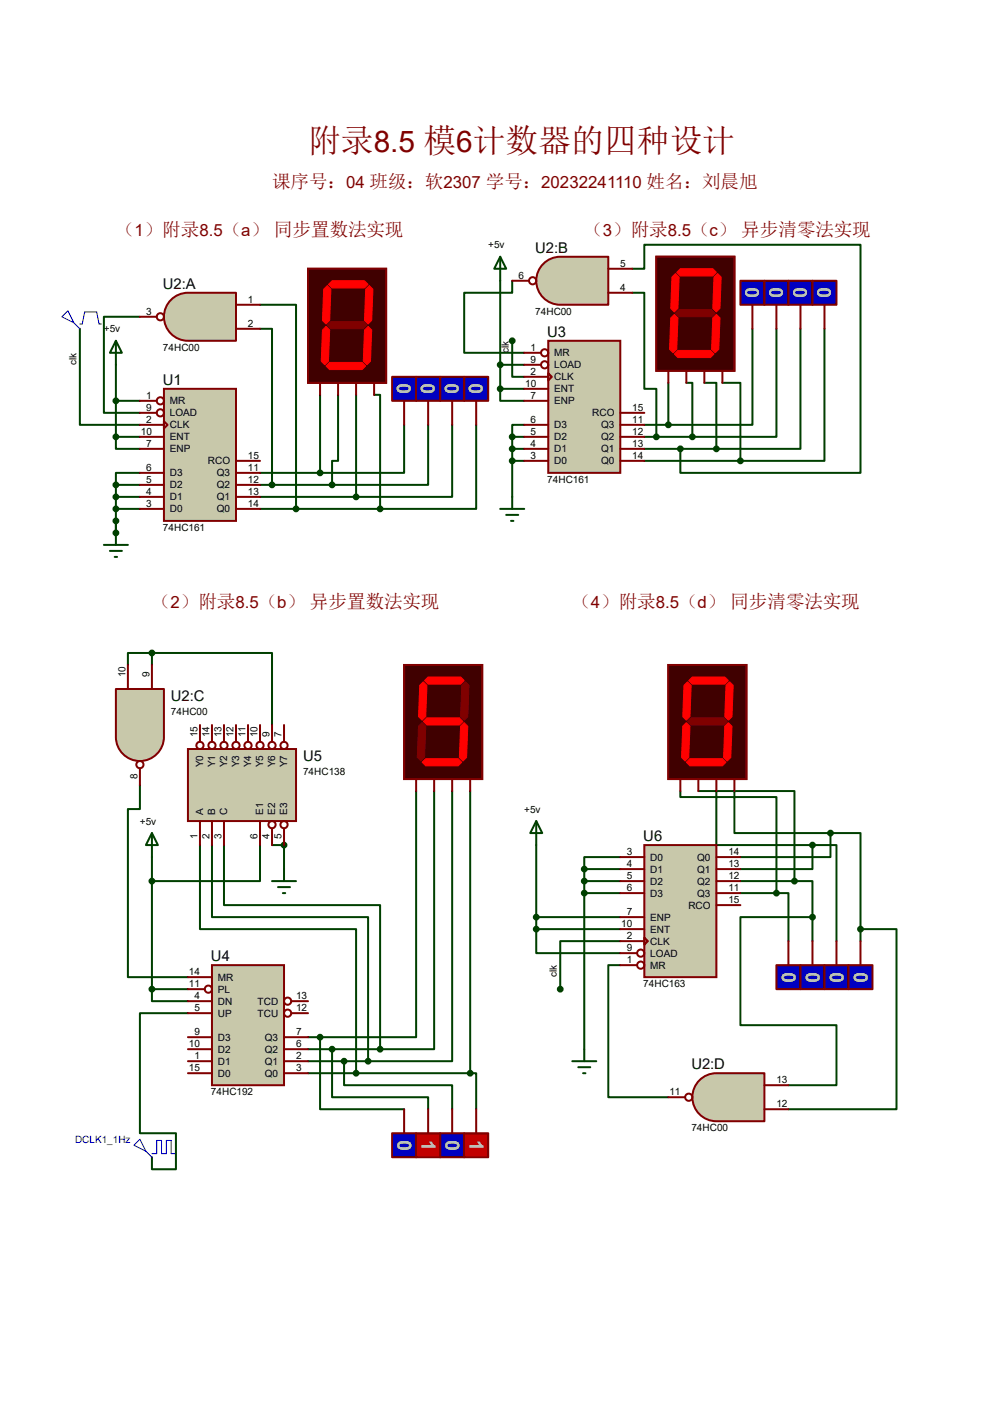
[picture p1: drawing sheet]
<svg xmlns="http://www.w3.org/2000/svg" width="210mm" height="297mm" viewBox="0 0 210 297" stroke-linecap="round" stroke-linejoin="round" font-family="sans-serif">
<g fill="none" stroke="#004000" stroke-width=".42">
<path d="M105.8 59.4v22.9M16.9 69.6v20.3h12.7M24.5 77.2v15.2M29.6 67h-7.6v20.3h7.6M55 64.5h7.6v43.2M55 69.6h2.5v33M105.8 77.2h5.1M24.5 92.4v2.6h5.1M24.5 84.8h5.1M24.5 92.4h5.1M67.7 83.5v16.5M71.5 83.5v14h-1.3v5.1"/>
<path d="M75.3 83.5v21.6M79.1 83.5h1.3v24.2M85.5 89.9v10.1h-17.8M90.6 89.9v12.7h-20.4M95.6 89.9v15.2h-20.3M100.7 89.9v17.8h-20.3M105.8 82.3v2.5h5.1M105.8 82.3h5.1M108.3 92.4h2.6M108.3 92.4v2.6h2.6M110.9 89.9h-2.6v2.5M24.5 102.6v5.1h5.1"/>
<path d="M24.5 102.6h5.1M24.5 105.1h5.1M29.6 100h-5.1v2.6M55 102.6h15.2M55 105.1h20.3M55 107.7h25.4M55 100h12.7"/>
</g>
<circle cx="24.5" cy="112.7" r=".21" fill="#004000"/>
<g fill="none" stroke="#004000" stroke-width=".42">
<path d="M108.3 59.4v2.5h-10.1v12.7h12.7M133.7 56.9h2.6v-5.1h45.7v48.2h-38.1v-5M108.3 72.1v7.6h2.6M133.7 61.9h2.6v20.4h2.5v10.1M159.1 69.6v20.3h-17.7M164.2 69.6v22.8h-17.8M169.3 69.6v25.4h-17.8M174.4 69.6v27.9h-17.8M108.3 97.5h2.6M108.3 95v10.1M136.3 97.5h20.3M136.3 89.9h5.1"/>
<path d="M136.3 92.4h10.1M136.3 95h15.2M141.4 81v8.9M145.2 81h1.2v11.4M149 81h2.5v14M152.8 81h3.8v16.5M24.5 107.7v5M29.6 166.1v5.1h-2.5v35.5h12.7M42.3 178.8v17.8h33v30.4M44.8 178.8v15.2h33.1v30.5M47.4 178.8v12.7h33v30.5M55 178.8v7.6h-22.9"/>
<path d="M57.5 178.8h2.6v5.1M88 167.3v52.1h-20.3M91.8 167.3v54.7h-11.4M95.6 167.3v57.2h-17.7M99.4 167.3v59.7M32.1 181.3v28M32.1 209.3v2.5h7.7M32.1 209.3h7.7M39.8 214.3h-10.2v25.4h7.6v7.7h-5.1v-2.6M65.2 219.4h2.5M67.7 219.4v15.3h17.8M65.2 222h15.2"/>
<path d="M65.2 224.5h12.7M65.2 227h34.2M70.2 222v10.1h20.4v2.6M72.8 224.5v5.1h22.8v5.1M99.4 227h1.3v7.7"/>
</g>
<circle cx="60.1" cy="178.8" r=".21" fill="#004000"/>
<g fill="none" stroke="#004000" stroke-width=".42">
<path d="M32.1 138.1h25.4v15.3M32.1 138.1h-5v2.6M32.1 138.1v2.6M113.4 178.8v17.8M143.9 167.3v1.3h20.3v20.3M147.7 167.3h20.3v19.1M151.5 167.3v11.5h20.3M155.3 167.3v8.9h20.3M171.8 178.8v5.1h-15.2M171.8 178.8h5.1v20.3M175.6 176.2v5.1h-19M175.6 176.2h6.4v20.4"/>
<path d="M113.4 196.6v5h17.8M113.4 194h17.8M113.4 196.6h17.8M123.6 183.9h7.6M123.6 183.9v38.1M123.6 186.4h7.6M123.6 188.9h7.6M131.2 181.3h-7.6v2.6M131.2 199.1h-12.7v10.2M156.6 186.4h11.4M156.6 188.9h7.6M164.2 188.9h2.6v10.2"/>
<path d="M168 186.4h3.8v7.6M171.8 194h-15.2v22.9h20.3v12.7h-10.1M171.8 194v5.1M182 196.6h7.6v38.1h-22.8M182 196.6v2.5M131.2 204.2h-2.5v27.9h12.7"/>
</g>
<path d="M34.7 82.3h15.2v27.9h-15.2z" fill="#c8c8aa" stroke="#800000" stroke-width=".42"/>
<g fill="none" stroke="#800000" stroke-width=".42">
<path d="M29.6 95h5.1M29.6 92.4h5.1M29.6 89.9h5.1M29.6 87.3h3.5M29.6 84.8h3.5M34.7 89.1l.7 .8-.7 .7zM49.9 97.5h5.1M29.6 107.7h5.1M29.6 105.1h5.1M29.6 102.6h5.1M29.6 100h5.1M49.9 107.7h5.1"/>
<path d="M49.9 105.1h5.1M49.9 102.6h5.1M49.9 100h5.1"/>
<circle cx="33.9" cy="87.3" r=".76"/>
<circle cx="33.9" cy="84.8" r=".76"/>
</g>
<path d="M35.9 63.7a5.1 5.1 0 0 1 3.9-1.8h10.1v10.2h-10.1a5.1 5.1 0 0 1-4.7-2.9 5.1 5.1 0 0 1 .8-5.5z" fill="#c8c8aa" stroke="#800000" stroke-width=".42"/>
<g fill="none" stroke="#800000" stroke-width=".42">
<path d="M29.6 67h3.5M49.9 64.5h5.1M49.9 69.6h5.1"/>
<circle cx="33.9" cy="67" r=".76"/>
</g>
<path d="M65.2 56.9h16.5v24.1h-16.5z" fill="#400000" stroke="#800000" stroke-width=".42"/>
<g fill="#f00" stroke="#f00" stroke-width=".21">
<path d="M69.5 60.2l.7-.8h6.9l.8 .8-.8 .7h-6.9z"/>
<path d="M77.3 61.2l.8-.8 .8 .8-.3 6.6-.7 .7-.8-.7z"/>
<path d="M68.5 61.2l.7-.8 .8 .8-.3 6.6-.7 .7-.8-.7z"/>
<path d="M77.9 69l.7 .8-.2 6.6-.8 .8-.8-.8 .3-6.6z"/>
<path d="M69.7 76.7h6.9l.7 .7-.7 .8h-6.9l-.7-.8z"/>
<path d="M69 69l.7 .8-.2 6.6-.8 .8-.8-.8 .3-6.6z"/>
</g>
<path d="M69.2 68.8l.8-.8h6.8l.8 .8-.8 .8h-6.8z" fill="#800000" stroke="#800000" stroke-width=".21"/>
<path d="M67.7 81v2.5M71.5 81v2.5M75.3 81v2.5M79.1 81v2.5" fill="none" stroke="#800000" stroke-width=".42"/>
<path d="M82.9 79.7h5.1v5.1h-5.1z" fill="#0000c0" stroke="#800000" stroke-width=".42"/>
<path d="M85.5 84.8v5.1" fill="none" stroke="#800000" stroke-width=".42"/>
<path d="M88 79.7h5.1v5.1h-5.1z" fill="#0000c0" stroke="#800000" stroke-width=".42"/>
<path d="M90.6 84.8v5.1" fill="none" stroke="#800000" stroke-width=".42"/>
<path d="M93.1 79.7h5.1v5.1h-5.1z" fill="#0000c0" stroke="#800000" stroke-width=".42"/>
<path d="M95.6 84.8v5.1" fill="none" stroke="#800000" stroke-width=".42"/>
<path d="M98.2 79.7h5.1v5.1h-5.1z" fill="#0000c0" stroke="#800000" stroke-width=".42"/>
<path d="M100.7 84.8v5.1" fill="none" stroke="#800000" stroke-width=".42"/>
<path d="M13.1 67l1.3-1.3 1.2 2.6zM15.6 68.3l1.3 1.3M16.9 68.5h.5l.5-2.5h2.5l.6 2.5h.5" fill="none" stroke="#0000c0" stroke-width=".21"/>
<path d="M24.5 72.1l1.3 2.5h-2.6zM24.5 72.1v5.1M22 115.3h5.1M23.2 116.5h2.6M24.3 117.8h.5M24.5 112.7v2.6" fill="none" stroke="#004000" stroke-width=".42"/>
<g fill="#004000" stroke="#004000" stroke-width=".42">
<circle cx="24.5" cy="84.8" r=".51"/>
<circle cx="24.5" cy="92.4" r=".51"/>
<circle cx="24.5" cy="102.6" r=".51"/>
<circle cx="24.5" cy="105.1" r=".51"/>
<circle cx="24.5" cy="107.7" r=".51"/>
<circle cx="67.7" cy="100" r=".51"/>
<circle cx="75.3" cy="105.1" r=".51"/>
<circle cx="80.4" cy="107.7" r=".51"/>
<circle cx="70.2" cy="102.6" r=".51"/>
<circle cx="62.6" cy="107.7" r=".51"/>
<circle cx="57.5" cy="102.6" r=".51"/>
</g>
<path d="M116 72.1h15.2v27.9h-15.2z" fill="#c8c8aa" stroke="#800000" stroke-width=".42"/>
<g fill="none" stroke="#800000" stroke-width=".42">
<path d="M110.9 79.7h5.1M110.9 77.2h3.5M110.9 74.6h3.5M116 79l.7 .7-.7 .8zM110.9 97.5h5.1M110.9 95h5.1M110.9 92.4h5.1M110.9 89.9h5.1M110.9 84.8h5.1M110.9 82.3h5.1M131.2 97.5h5.1M131.2 95h5.1"/>
<path d="M131.2 92.4h5.1M131.2 89.9h5.1M131.2 87.3h5.1"/>
<circle cx="115.2" cy="77.2" r=".76"/>
<circle cx="115.2" cy="74.6" r=".76"/>
</g>
<path d="M138.8 54.3h16.5v24.1h-16.5z" fill="#400000" stroke="#800000" stroke-width=".42"/>
<g fill="#f00" stroke="#f00" stroke-width=".21">
<path d="M143.1 57.6l.8-.7h6.8l.8 .7-.8 .8h-6.8z"/>
<path d="M151 58.6l.8-.7 .7 .7-.2 6.6-.8 .8-.8-.8z"/>
<path d="M142.1 58.6l.8-.7 .7 .7-.2 6.6-.8 .8-.7-.8z"/>
<path d="M150.7 67.3l.8-.8 .8 .8-.3 6.6-.7 .7-.8-.7z"/>
<path d="M142.6 74.9l.8-.8h6.8l.8 .8-.8 .7h-6.8z"/>
<path d="M142.6 66.5l.8 .8-.3 6.6-.7 .7-.8-.7 .3-6.6z"/>
</g>
<path d="M142.9 66.3l.7-.8h6.9l.8 .8-.8 .7h-6.9z" fill="#800000" stroke="#800000" stroke-width=".21"/>
<path d="M141.4 78.4v2.6M145.2 78.4v2.6M149 78.4v2.6M152.8 78.4v2.6" fill="none" stroke="#800000" stroke-width=".42"/>
<path d="M156.6 59.4h5.1v5.1h-5.1z" fill="#0000c0" stroke="#800000" stroke-width=".42"/>
<path d="M159.1 64.5v5.1" fill="none" stroke="#800000" stroke-width=".42"/>
<path d="M161.7 59.4h5.1v5.1h-5.1z" fill="#0000c0" stroke="#800000" stroke-width=".42"/>
<path d="M164.2 64.5v5.1" fill="none" stroke="#800000" stroke-width=".42"/>
<path d="M166.8 59.4h5v5.1h-5z" fill="#0000c0" stroke="#800000" stroke-width=".42"/>
<path d="M169.3 64.5v5.1" fill="none" stroke="#800000" stroke-width=".42"/>
<path d="M171.8 59.4h5.1v5.1h-5.1z" fill="#0000c0" stroke="#800000" stroke-width=".42"/>
<path d="M174.4 64.5v5.1" fill="none" stroke="#800000" stroke-width=".42"/>
<path d="M105.8 54.3l1.3 2.6h-2.6zM105.8 54.3v5.1M105.8 107.7h5.1M107.1 108.9h2.5M108.1 110.2h.5M108.3 105.1v2.6" fill="none" stroke="#004000" stroke-width=".42"/>
<g fill="#004000" stroke="#004000" stroke-width=".42">
<circle cx="105.8" cy="77.2" r=".51"/>
<circle cx="105.8" cy="82.3" r=".51"/>
<circle cx="108.3" cy="92.4" r=".51"/>
<circle cx="108.3" cy="95" r=".51"/>
<circle cx="24.5" cy="112.7" r=".51"/>
<circle cx="24.5" cy="110.2" r=".51"/>
<circle cx="108.3" cy="97.5" r=".51"/>
<circle cx="141.4" cy="89.9" r=".51"/>
<circle cx="146.4" cy="92.4" r=".51"/>
<circle cx="151.5" cy="95" r=".51"/>
<circle cx="156.6" cy="97.5" r=".51"/>
<circle cx="108.3" cy="72.1" r=".51"/>
</g>
<path d="M115.2 55.5a5.1 5.1 0 0 1 3.3-1.2h10.2v10.2h-10.2a5.1 5.1 0 0 1-4.8-3.4 5.1 5.1 0 0 1 1.5-5.6z" fill="#c8c8aa" stroke="#800000" stroke-width=".42"/>
<g fill="none" stroke="#800000" stroke-width=".42">
<path d="M108.3 59.4h3.6M128.7 56.9h5M128.7 61.9h5"/>
<circle cx="112.6" cy="59.4" r=".76"/>
</g>
<g fill="#004000" stroke="#004000" stroke-width=".42">
<circle cx="138.8" cy="92.4" r=".51"/>
<circle cx="143.9" cy="95" r=".51"/>
</g>
<path d="M44.8 204.2h15.3v25.4h-15.3z" fill="#c8c8aa" stroke="#800000" stroke-width=".42"/>
<g fill="none" stroke="#800000" stroke-width=".42">
<path d="M39.8 219.4h5M39.8 214.3h5M39.8 211.8h5M39.8 209.3h3.5M39.8 206.7h5M60.1 219.4h5.1M61.6 214.3h3.6M61.6 211.8h3.6M39.8 227h5M39.8 224.5h5M39.8 222h5M60.1 227h5.1"/>
<path d="M60.1 224.5h5.1M60.1 222h5.1"/>
<circle cx="44.1" cy="209.3" r=".76"/>
<circle cx="60.8" cy="214.3" r=".76"/>
<circle cx="60.8" cy="211.8" r=".76"/>
</g>
<path d="M28.3 242.3l1.3-1.3 1.3 2.5zM30.9 243.5l1.2 1.3M32.1 244.1h1v-2.8h1.1v2.8h1v-2.8h1v2.8h.8" fill="none" stroke="#0000c0" stroke-width=".21"/>
<path d="M32.1 176.2l1.3 2.6h-2.5zM32.1 176.2v5.1" fill="none" stroke="#004000" stroke-width=".42"/>
<circle cx="32.1" cy="209.3" r=".51" fill="#004000" stroke="#004000" stroke-width=".42"/>
<path d="M85.5 140.7h16.5v24.1h-16.5z" fill="#400000" stroke="#800000" stroke-width=".42"/>
<g fill="#f00" stroke="#f00" stroke-width=".21">
<path d="M89.8 144l.8-.8h6.8l.8 .8-.8 .7h-6.8z"/>
<path d="M89.5 152.6l.8-.8h6.9l.7 .8-.7 .8h-6.9z"/>
<path d="M89.5 144.2l.8 .8-.3 6.6-.7 .8-.8-.8 .3-6.6z"/>
<path d="M97.4 153.6l.8-.7 .7 .7-.2 6.6-.8 .8-.7-.8z"/>
<path d="M90 160.5h6.9l.8 .7-.8 .8h-6.9l-.7-.8z"/>
</g>
<g fill="#800000" stroke="#800000" stroke-width=".21">
<path d="M98.4 144.2l.8 .8-.3 6.6-.7 .8-.8-.8 .3-6.6z"/>
<path d="M88.5 153.6l.8-.7 .7 .7-.2 6.6-.8 .8-.7-.8z"/>
</g>
<path d="M88 164.8v2.5M91.8 164.8v2.5M95.6 164.8v2.5M99.4 164.8v2.5" fill="none" stroke="#800000" stroke-width=".42"/>
<path d="M82.9 239.7h5.1v5.1h-5.1z" fill="#0000c0" stroke="#800000" stroke-width=".42"/>
<path d="M85.5 234.7v5" fill="none" stroke="#800000" stroke-width=".42"/>
<path d="M88 239.7h5.1v5.1h-5.1z" fill="#c00000" stroke="#800000" stroke-width=".42"/>
<path d="M90.6 234.7v5" fill="none" stroke="#800000" stroke-width=".42"/>
<path d="M93.1 239.7h5.1v5.1h-5.1z" fill="#0000c0" stroke="#800000" stroke-width=".42"/>
<path d="M95.6 234.7v5" fill="none" stroke="#800000" stroke-width=".42"/>
<path d="M98.2 239.7h5.1v5.1h-5.1z" fill="#c00000" stroke="#800000" stroke-width=".42"/>
<path d="M100.7 234.7v5" fill="none" stroke="#800000" stroke-width=".42"/>
<g fill="#004000" stroke="#004000" stroke-width=".42">
<circle cx="67.7" cy="219.4" r=".51"/>
<circle cx="70.2" cy="222" r=".51"/>
<circle cx="72.8" cy="224.5" r=".51"/>
<circle cx="99.4" cy="227" r=".51"/>
<circle cx="75.3" cy="227" r=".51"/>
<circle cx="77.9" cy="224.5" r=".51"/>
<circle cx="80.4" cy="222" r=".51"/>
<circle cx="32.1" cy="186.4" r=".51"/>
<circle cx="60.1" cy="178.8" r=".51"/>
</g>
<path d="M57.5 186.4h5.1M58.8 187.7h2.5M59.8 188.9h.5M60.1 183.9v2.5" fill="none" stroke="#004000" stroke-width=".42"/>
<path d="M24.5 145.8h10.2v10.1a5.1 5.1 0 0 1-5.1 5.1 5.1 5.1 0 0 1-5.1-5.1z" fill="#c8c8aa" stroke="#800000" stroke-width=".42"/>
<g fill="none" stroke="#800000" stroke-width=".42">
<path d="M27.1 140.7v5.1M32.1 140.7v5.1M29.6 162.5v3.6"/>
<circle cx="29.6" cy="161.8" r=".76"/>
</g>
<path d="M39.8 158.5h22.8v15.2h-22.8z" fill="#c8c8aa" stroke="#800000" stroke-width=".42"/>
<g fill="none" stroke="#800000" stroke-width=".42">
<path d="M42.3 153.4v3.5M44.8 153.4v3.5M47.4 153.4v3.5M49.9 153.4v3.5M52.5 153.4v3.5M55 153.4v3.5M57.5 153.4v3.5M60.1 153.4v3.5M42.3 173.7v5.1M44.8 173.7v5.1M47.4 173.7v5.1M55 173.7v5.1"/>
<path d="M57.5 175.2v3.6M60.1 175.2v3.6"/>
<circle cx="42.3" cy="157.7" r=".76"/>
<circle cx="44.8" cy="157.7" r=".76"/>
<circle cx="47.4" cy="157.7" r=".76"/>
<circle cx="49.9" cy="157.7" r=".76"/>
<circle cx="52.5" cy="157.7" r=".76"/>
<circle cx="55" cy="157.7" r=".76"/>
<circle cx="57.5" cy="157.7" r=".76"/>
<circle cx="60.1" cy="157.7" r=".76"/>
<circle cx="57.5" cy="174.5" r=".76"/>
<circle cx="60.1" cy="174.5" r=".76"/>
</g>
<circle cx="32.1" cy="138.1" r=".51" fill="#004000" stroke="#004000" stroke-width=".42"/>
<path d="M136.3 178.8h15.2v27.9h-15.2z" fill="#c8c8aa" stroke="#800000" stroke-width=".42"/>
<g fill="none" stroke="#800000" stroke-width=".42">
<path d="M131.2 181.3h5.1M131.2 183.9h5.1M131.2 186.4h5.1M131.2 188.9h5.1M131.2 194h5.1M131.2 196.6h5.1M131.2 199.1h5.1M136.3 198.3l.7 .8-.7 .8zM151.5 181.3h5.1M151.5 183.9h5.1M151.5 186.4h5.1M151.5 188.9h5.1"/>
<path d="M151.5 191.5h5.1M131.2 201.6h3.5M131.2 204.2h3.5"/>
<circle cx="135.5" cy="201.6" r=".76"/>
<circle cx="135.5" cy="204.2" r=".76"/>
</g>
<path d="M121 224.5h5.1M122.3 225.8h2.5M123.3 227h.5M123.6 222v2.5" fill="none" stroke="#004000" stroke-width=".42"/>
<g fill="#004000" stroke="#004000" stroke-width=".42">
<circle cx="123.6" cy="183.9" r=".51"/>
<circle cx="123.6" cy="186.4" r=".51"/>
<circle cx="123.6" cy="188.9" r=".51"/>
</g>
<path d="M164.2 204.2h5.1v5.1h-5.1z" fill="#0000c0" stroke="#800000" stroke-width=".42"/>
<path d="M166.8 199.1v5.1" fill="none" stroke="#800000" stroke-width=".42"/>
<path d="M169.3 204.2h5.1v5.1h-5.1z" fill="#0000c0" stroke="#800000" stroke-width=".42"/>
<path d="M171.8 199.1v5.1" fill="none" stroke="#800000" stroke-width=".42"/>
<path d="M174.4 204.2h5.1v5.1h-5.1z" fill="#0000c0" stroke="#800000" stroke-width=".42"/>
<path d="M176.9 199.1v5.1" fill="none" stroke="#800000" stroke-width=".42"/>
<path d="M179.5 204.2h5v5.1h-5z" fill="#0000c0" stroke="#800000" stroke-width=".42"/>
<path d="M182 199.1v5.1" fill="none" stroke="#800000" stroke-width=".42"/>
<path d="M141.4 140.7h16.5v24.1h-16.5z" fill="#400000" stroke="#800000" stroke-width=".42"/>
<g fill="#f00" stroke="#f00" stroke-width=".21">
<path d="M145.7 144l.7-.8h6.9l.8 .8-.8 .7h-6.9z"/>
<path d="M153.5 145l.8-.8 .8 .8-.3 6.6-.7 .8-.8-.8z"/>
<path d="M144.7 145l.7-.8 .8 .8-.3 6.6-.7 .8-.8-.8z"/>
<path d="M153.3 153.6l.8-.7 .7 .7-.2 6.6-.8 .8-.8-.8z"/>
<path d="M145.2 161.2l.7-.7h6.9l.7 .7-.7 .8h-6.9z"/>
<path d="M144.4 153.6l.8-.7 .7 .7-.2 6.6-.8 .8-.8-.8z"/>
</g>
<path d="M145.4 152.6l.8-.8h6.8l.8 .8-.8 .8h-6.8z" fill="#800000" stroke="#800000" stroke-width=".21"/>
<path d="M143.9 164.8v2.5M147.7 164.8v2.5M151.5 164.8v2.5M155.3 164.8v2.5" fill="none" stroke="#800000" stroke-width=".42"/>
<path d="M113.4 173.7l1.3 2.5h-2.6zM113.4 173.7v5.1" fill="none" stroke="#004000" stroke-width=".42"/>
<g fill="#004000" stroke="#004000" stroke-width=".42">
<circle cx="113.4" cy="194" r=".51"/>
<circle cx="113.4" cy="196.6" r=".51"/>
<circle cx="118.5" cy="209.3" r=".51"/>
<circle cx="175.6" cy="176.2" r=".51"/>
<circle cx="171.8" cy="178.8" r=".51"/>
<circle cx="168" cy="186.4" r=".51"/>
<circle cx="164.2" cy="188.9" r=".51"/>
</g>
<path d="M147.6 228.8a5.1 5.1 0 0 1 3.9-1.8h10.2v10.2h-10.2a5.1 5.1 0 0 1-4.6-2.9 5.1 5.1 0 0 1 .7-5.5z" fill="#c8c8aa" stroke="#800000" stroke-width=".42"/>
<g fill="none" stroke="#800000" stroke-width=".42">
<path d="M141.4 232.1h3.5M161.7 229.6h5.1M161.7 234.7h5.1"/>
<circle cx="145.7" cy="232.1" r=".76"/>
</g>
<g fill="#004000" stroke="#004000" stroke-width=".42">
<circle cx="171.8" cy="194" r=".51"/>
<circle cx="182" cy="196.6" r=".51"/>
</g>
<text font-size="6.9" fill="#800000" x="65.2" y="32.1">附录8.5 模6计数器的四种设计</text>
<g font-size="4.2" fill="#c0c0c0">
<text x="160.5" y="63.1" transform="rotate(-90 160.5 63.1)">0</text>
<text x="165.6" y="63.1" transform="rotate(-90 165.6 63.1)">0</text>
<text x="170.7" y="63.1" transform="rotate(-90 170.7 63.1)">0</text>
<text x="175.8" y="63.1" transform="rotate(-90 175.8 63.1)">0</text>
<text x="86.9" y="83.4" transform="rotate(-90 86.9 83.4)">0</text>
<text x="91.9" y="83.4" transform="rotate(-90 91.9 83.4)">0</text>
<text x="97" y="83.4" transform="rotate(-90 97 83.4)">0</text>
<text x="102.1" y="83.4" transform="rotate(-90 102.1 83.4)">0</text>
<text x="165.4" y="205.5" transform="rotate(90 165.4 205.5)">0</text>
<text x="170.4" y="205.5" transform="rotate(90 170.4 205.5)">0</text>
<text x="175.5" y="205.5" transform="rotate(90 175.5 205.5)">0</text>
<text x="180.6" y="205.5" transform="rotate(90 180.6 205.5)">0</text>
<text x="84.1" y="241.1" transform="rotate(90 84.1 241.1)">0</text>
<text x="89.2" y="241.1" transform="rotate(90 89.2 241.1)">1</text>
<text x="94.2" y="241.1" transform="rotate(90 94.2 241.1)">0</text>
<text x="99.3" y="241.1" transform="rotate(90 99.3 241.1)">1</text>
</g>
<g font-size="3.9" fill="#800000">
<text x="57.5" y="39.8">课序号：04 班级：软2307 学号：20232241110 姓名：刘晨旭</text>
<text x="24.5" y="49.9">（1）附录8.5（a） 同步置数法实现</text>
<text x="123.6" y="49.9">（3）附录8.5（c） 异步清零法实现</text>
<text x="32.1" y="128.7">（2）附录8.5（b） 异步置数法实现</text>
<text x="121" y="128.7">（4）附录8.5（d） 同步清零法实现</text>
</g>
<g font-size="3.1">
<text x="113.2" y="53.4">U2:B</text>
<text x="34.5" y="61">U2:A</text>
<text x="115.7" y="71.2">U3</text>
<text x="34.5" y="81.4">U1</text>
<text x="36.2" y="148.4">U2:C</text>
<text x="64.1" y="161.1">U5</text>
<text x="136.1" y="177.9">U6</text>
<text x="44.6" y="203.3">U4</text>
<text x="146.2" y="226.1">U2:D</text>
</g>
<g font-size="2.1">
<text x="103.3" y="52.5">+5v</text>
<text x="109.7" y="59">6</text>
<text x="131.2" y="56.5">5</text>
<text x="52.5" y="64.1">1</text>
<text x="131.2" y="61.6">4</text>
<text x="22" y="70.3">+5v</text>
<text x="30.9" y="66.6">3</text>
<text x="52.5" y="69.2">2</text>
<text x="113.2" y="66.6">74HC00</text>
<text x="16.2" y="77.2" transform="rotate(-90 16.2 77.2)">clk</text>
<text x="34.5" y="74.3">74HC00</text>
<text x="107.6" y="74.6" transform="rotate(-90 107.6 74.6)">clk</text>
<text x="112.2" y="76.8">9</text>
<text x="112.2" y="74.3">1</text>
<text x="117.2" y="77.9">LOAD</text>
<text x="117.2" y="75.4">MR</text>
<text x="111.1" y="81.9">10</text>
<text x="112.2" y="79.3">2</text>
<text x="117.2" y="83">ENT</text>
<text x="117.2" y="80.5">CLK</text>
<text x="30.9" y="89.5">2</text>
<text x="30.9" y="87">9</text>
<text x="30.9" y="84.4">1</text>
<text x="35.9" y="88.1">LOAD</text>
<text x="35.9" y="85.6">MR</text>
<text x="112.2" y="89.5">6</text>
<text x="112.2" y="84.4">7</text>
<text x="117.2" y="85.6">ENP</text>
<text x="125.3" y="88.1">RCO</text>
<text x="133.7" y="89.5">11</text>
<text x="133.7" y="87">15</text>
<text x="29.8" y="92">10</text>
<text x="30.9" y="94.6">7</text>
<text x="35.9" y="95.7">ENP</text>
<text x="35.9" y="93.2">ENT</text>
<text x="35.9" y="90.6">CLK</text>
<text x="112.2" y="94.6">4</text>
<text x="112.2" y="92">5</text>
<text x="117.2" y="95.7">D1</text>
<text x="117.2" y="93.2">D2</text>
<text x="117.2" y="90.6">D3</text>
<text x="127.1" y="95.7">Q1</text>
<text x="127.1" y="93.2">Q2</text>
<text x="127.1" y="90.6">Q3</text>
<text x="133.7" y="94.6">13</text>
<text x="133.7" y="92">12</text>
<text x="30.9" y="99.7">6</text>
<text x="35.9" y="100.8">D3</text>
<text x="44" y="98.3">RCO</text>
<text x="45.8" y="100.8">Q3</text>
<text x="52.5" y="99.7">11</text>
<text x="52.5" y="97.1">15</text>
<text x="112.2" y="97.1">3</text>
<text x="117.2" y="98.3">D0</text>
<text x="127.1" y="98.3">Q0</text>
<text x="133.7" y="97.1">14</text>
<text x="30.9" y="107.3">3</text>
<text x="30.9" y="104.7">4</text>
<text x="30.9" y="102.2">5</text>
<text x="35.9" y="105.9">D1</text>
<text x="35.9" y="103.3">D2</text>
<text x="45.8" y="105.9">Q1</text>
<text x="45.8" y="103.3">Q2</text>
<text x="52.5" y="107.3">14</text>
<text x="52.5" y="104.7">13</text>
<text x="52.5" y="102.2">12</text>
<text x="115.7" y="102.2">74HC161</text>
<text x="34.5" y="112.4">74HC161</text>
<text x="35.9" y="108.4">D0</text>
<text x="45.8" y="108.4">Q0</text>
<text x="26.5" y="143.2" transform="rotate(-90 26.5 143.2)">10</text>
<text x="31.6" y="143.2" transform="rotate(-90 31.6 143.2)">9</text>
<text x="36.2" y="151.3">74HC00</text>
<text x="41.8" y="155.9" transform="rotate(-90 41.8 155.9)">15</text>
<text x="44.3" y="155.9" transform="rotate(-90 44.3 155.9)">14</text>
<text x="46.9" y="155.9" transform="rotate(-90 46.9 155.9)">13</text>
<text x="49.4" y="155.9" transform="rotate(-90 49.4 155.9)">12</text>
<text x="51.9" y="155.9" transform="rotate(-90 51.9 155.9)">11</text>
<text x="54.5" y="155.9" transform="rotate(-90 54.5 155.9)">10</text>
<text x="57" y="155.9" transform="rotate(-90 57 155.9)">9</text>
<text x="59.6" y="155.9" transform="rotate(-90 59.6 155.9)">7</text>
<text x="29.1" y="164.7" transform="rotate(-90 29.1 164.7)">8</text>
<text x="43" y="162.3" transform="rotate(-90 43 162.3)">Y0</text>
<text x="45.5" y="162.3" transform="rotate(-90 45.5 162.3)">Y1</text>
<text x="48" y="162.3" transform="rotate(-90 48 162.3)">Y2</text>
<text x="50.6" y="162.3" transform="rotate(-90 50.6 162.3)">Y3</text>
<text x="53.1" y="162.3" transform="rotate(-90 53.1 162.3)">Y4</text>
<text x="55.7" y="162.3" transform="rotate(-90 55.7 162.3)">Y5</text>
<text x="58.2" y="162.3" transform="rotate(-90 58.2 162.3)">Y6</text>
<text x="60.7" y="162.3" transform="rotate(-90 60.7 162.3)">Y7</text>
<text x="64.1" y="164">74HC138</text>
<text x="43" y="172.4" transform="rotate(-90 43 172.4)">A</text>
<text x="45.5" y="172.4" transform="rotate(-90 45.5 172.4)">B</text>
<text x="48" y="172.4" transform="rotate(-90 48 172.4)">C</text>
<text x="55.7" y="172.4" transform="rotate(-90 55.7 172.4)">E1</text>
<text x="58.2" y="172.4" transform="rotate(-90 58.2 172.4)">E2</text>
<text x="60.7" y="172.4" transform="rotate(-90 60.7 172.4)">E3</text>
<text x="110.9" y="171.9">+5v</text>
<text x="29.6" y="174.5">+5v</text>
<text x="41.8" y="177.4" transform="rotate(-90 41.8 177.4)">1</text>
<text x="44.3" y="177.4" transform="rotate(-90 44.3 177.4)">2</text>
<text x="46.9" y="177.4" transform="rotate(-90 46.9 177.4)">3</text>
<text x="54.5" y="177.4" transform="rotate(-90 54.5 177.4)">6</text>
<text x="57" y="177.4" transform="rotate(-90 57 177.4)">4</text>
<text x="59.6" y="177.4" transform="rotate(-90 59.6 177.4)">5</text>
<text x="132.5" y="180.9">3</text>
<text x="132.5" y="183.5">4</text>
<text x="137.5" y="182.1">D0</text>
<text x="137.5" y="184.6">D1</text>
<text x="147.4" y="182.1">Q0</text>
<text x="147.4" y="184.6">Q1</text>
<text x="154.1" y="180.9">14</text>
<text x="154.1" y="183.5">13</text>
<text x="132.5" y="186">5</text>
<text x="132.5" y="188.6">6</text>
<text x="137.5" y="187.2">D2</text>
<text x="137.5" y="189.7">D3</text>
<text x="147.4" y="187.2">Q2</text>
<text x="147.4" y="189.7">Q3</text>
<text x="154.1" y="186">12</text>
<text x="154.1" y="188.6">11</text>
<text x="154.1" y="191.1">15</text>
<text x="131.4" y="196.2">10</text>
<text x="132.5" y="193.6">7</text>
<text x="137.5" y="194.8">ENP</text>
<text x="137.5" y="197.3">ENT</text>
<text x="145.6" y="192.2">RCO</text>
<text x="132.5" y="198.7">2</text>
<text x="132.5" y="201.3">9</text>
<text x="132.5" y="203.8">1</text>
<text x="137.5" y="199.9">CLK</text>
<text x="137.5" y="202.4">LOAD</text>
<text x="40" y="208.9">11</text>
<text x="40" y="206.3">14</text>
<text x="46.1" y="207.5">MR</text>
<text x="117.8" y="206.7" transform="rotate(-90 117.8 206.7)">clk</text>
<text x="136.1" y="208.9">74HC163</text>
<text x="137.5" y="204.9">MR</text>
<text x="41.1" y="214">5</text>
<text x="41.1" y="211.4">4</text>
<text x="46.1" y="215.1">UP</text>
<text x="46.1" y="212.6">DN</text>
<text x="46.1" y="210">PL</text>
<text x="54.5" y="215.1">TCU</text>
<text x="54.5" y="212.6">TCD</text>
<text x="62.6" y="214">12</text>
<text x="62.6" y="211.4">13</text>
<text x="40" y="221.6">10</text>
<text x="41.1" y="219">9</text>
<text x="46.1" y="220.2">D3</text>
<text x="56" y="220.2">Q3</text>
<text x="62.6" y="221.6">6</text>
<text x="62.6" y="219">7</text>
<text x="40" y="226.7">15</text>
<text x="41.1" y="224.1">1</text>
<text x="46.1" y="227.8">D0</text>
<text x="46.1" y="225.3">D1</text>
<text x="46.1" y="222.7">D2</text>
<text x="56" y="227.8">Q0</text>
<text x="56" y="225.3">Q1</text>
<text x="56" y="222.7">Q2</text>
<text x="62.6" y="226.7">3</text>
<text x="62.6" y="224.1">2</text>
<text x="44.6" y="231.7">74HC192</text>
<text x="141.6" y="231.7">11</text>
<text x="164.2" y="229.2">13</text>
<text x="146.2" y="239.4">74HC00</text>
<text x="164.2" y="234.3">12</text>
</g>
<text font-size="2.1" fill="#0000c0" x="15.9" y="241.8">DCLK1_1Hz</text>
</svg>
